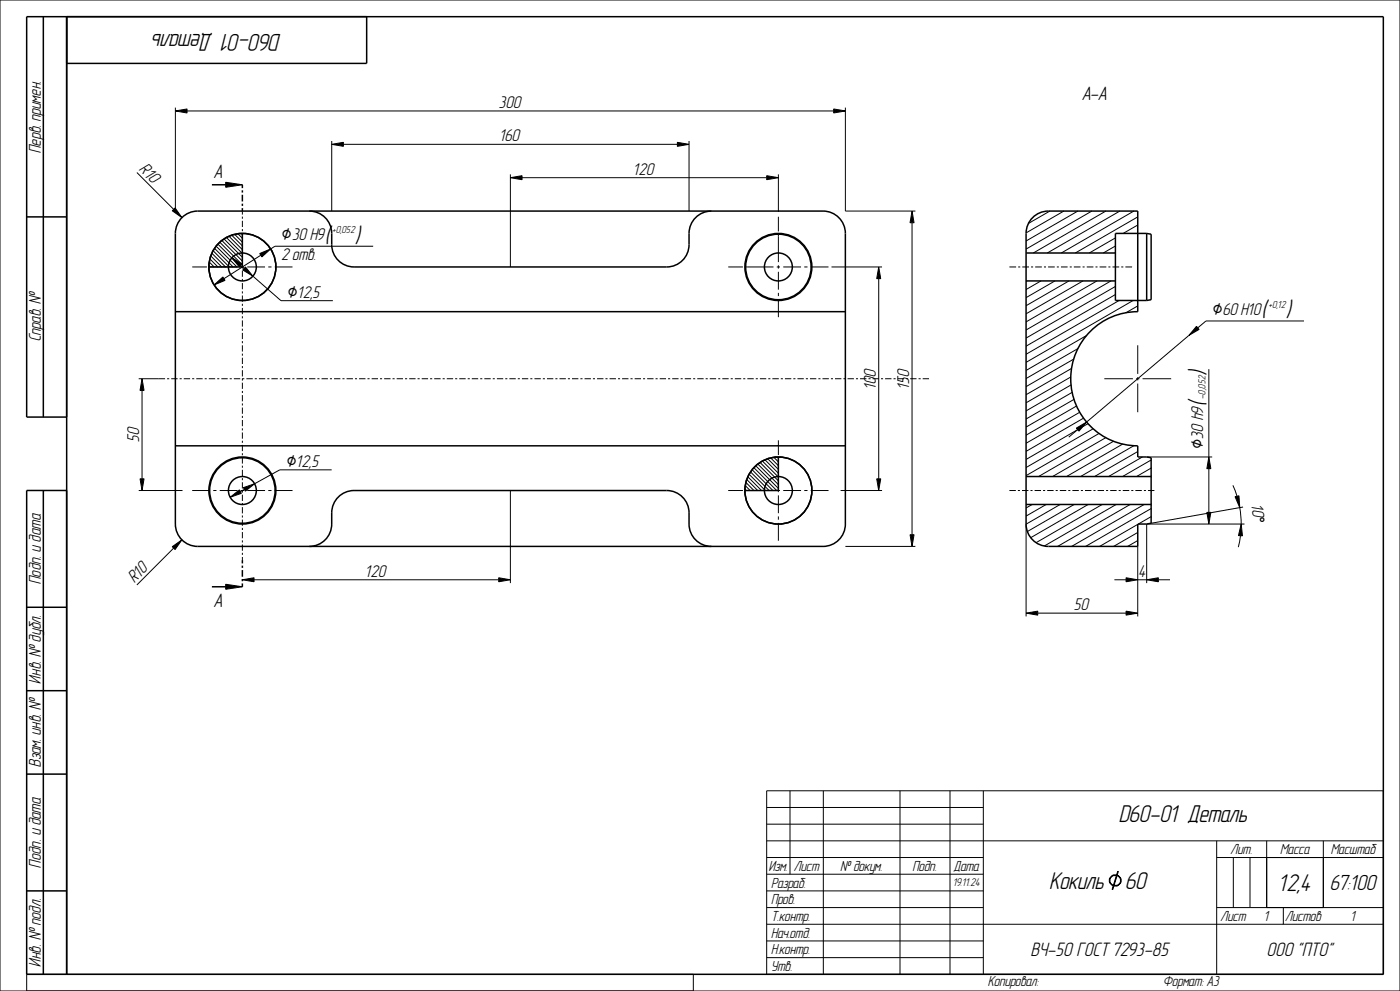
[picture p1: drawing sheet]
<svg xmlns="http://www.w3.org/2000/svg" width="420mm" height="297mm" viewBox="0 0 420 297" stroke-linecap="round" stroke-linejoin="round" font-family="sans-serif">
<g fill="#000">
<path d="M52.6 33.3l3.5-.6v1.2zM250.1 32.7l3.5 .6-3.5 .6zM67.7 54.6l5 .8-5 .7zM99.5 43.3l3.5-.6v1.2zM153.1 53.3l3.5-.6v1.2zM203.2 42.7l3.5 .6-3.5 .6zM230 52.7l3.5 .6-3.5 .6zM52.5 62.3l2.1 2.9-2.9-2zM69.6 77.3l3 1.8-.8 .9zM77.9 76l3.3-1.4-2.6 2.4zM273.6 63.3l.6 3.5h-1.2zM64.2 85.4l2.7-2.4 .6 1z"/>
<path d="M73.6 80l2.3 2.8-3.1-1.9zM263.6 80l.6 3.5h-1.2zM42.6 113.5l.6 3.5h-1.2zM359 97.8l.7 .9-3 1.8zM322.9 128.3l3.1-1.8-2.3 2.7zM362.7 137l.6 3.5h-1.2zM42 143.5h1.2l-.6 3.5zM69 149l2.8-2.2 .6 1.1zM73 146.1l3.4-1.1-2.8 2.2zM263 143.5h1.2l-.6 3.5zM362.1 153.6h1.2l-.6 3.5zM370.5 148.9l1.2-.3 .2 3.5z"/>
<path d="M372.4 157.1l.3 3.5-1.2-.1zM51.7 163.8l2.9-2-2.1 2.9zM67.7 175.1l5 .8-5 .7zM72.7 173.8l3.5-.6v1.2zM149.6 173.2l3.5 .6-3.5 .6zM273 160.3h1.2l-.6 3.5zM337.8 173.2l3.5 .6-3.5 .6zM344 173.8l3.5-.6v1.2zM307.8 183.8l3.5-.6v1.2zM337.8 183.2l3.5 .6-3.5 .6zM333 263a1.77 1.77 0 0 1 2.4-.7 1.77 1.77 0 0 1 .7 2.4l-.6 .6-.4 .2v-.2a1.52 1.52 0 0 0 1.1-1.4 1.52 1.52 0 0 0-1.1-1.5h-1.1a1.52 1.52 0 0 0-1.1 1.5 1.52 1.52 0 0 0 1.1 1.4v.2a1.73 1.73 0 0 1-1-2.5zM334 265.3h1.1v.2h-1.1z"/>
<path d="M335.3 261.2h.2l-1.7 5.4h-.2z"/>
</g>
<g fill="none" stroke="#000" stroke-width=".3">
<path d="M0 0h420v297h-420zM52.6 33.3l3.5-.6v1.2zM52.6 32.3v31M56.1 33.3h194M250.1 32.7l3.5 .6-3.5 .6zM253.6 32.3v31h21M41.1 51.7l11 11M67.7 54.6l5 .8-5 .7zM99.5 43.3l3.5-.6v1.2zM99.5 42.3v21M103 43.3h100.2M153.1 53.3l3.5-.6v1.2z"/>
<path d="M153.1 52.3v27.7M156.6 53.3h73.4M203.2 42.7l3.5 .6-3.5 .6zM206.7 42.3v21M230 52.7l3.5 .6-3.5 .6zM233.5 52.3v11.2M52.5 62.3l2.1 2.9-2.9-2zM62.7 79.6l.4 .4h8.2M62.8 78.5l1.4 1.5M63 77.6l2.4 2.4M63.2 76.7l3.3 3.3M63.5 75.9l4.2 4.1"/>
<path d="M63.9 75.1l4.9 4.9M64.4 74.4l5.5 5.6M64.8 73.8l6.3 6.2M65.4 73.2l6.8 6.8h1M65.9 72.6l6.8 6.8M66.5 72.1l6.2 6.1M67.2 71.6l5.5 5.5M67.9 71.2l4.8 4.8M68.7 70.8l4 4M69.5 70.5l3.2 3.2M69.6 77.3l3 1.8-.8 .9zM70.4 70.2l2.3 2.4"/>
<path d="M71.3 70.1l1.4 1.3M72.2 79.6l1 .9M72.4 70l.3 .3M72.7 63.4v.9M72.7 64.9v.7M72.7 66.2v1.8M72.7 68.7v.6M72.7 69.9v1.9M72.7 72.4v.6M72.7 73.6v1.9M72.7 76.1v.6M72.7 77.4v1.8"/>
<path d="M72.7 79.9v.6M77.9 76l3.3-1.4-2.6 2.4zM78.2 76.5l-11 7M111.9 73.8h-29.4l-1.3 .8M233.5 65v4.4M233.5 70.3v8.3M233.5 79.5v1M273.6 63.3l.6 3.5h-1.2zM273.6 66.8v93.5M315 63.3l-6.5 3.7M319.2 63.3l-11.4 6.5M323.4 63.3l-15.6 8.9"/>
<path d="M327.6 63.3l-19.8 11.4M331.8 63.3l-21.8 12.5M334.6 71.3l-7.8 4.5M334.6 73.7l-3.6 2.1M336 63.3l-21.8 12.5M340.2 63.3l-21.8 12.5M341.3 65l-18.7 10.8M341.3 67.4l-4.3 2.6M341.3 69.9l-.1 .1M57.7 80h4.4M64.2 85.4l2.7-2.4 .6 1zM72.7 81.1v1.9"/>
<path d="M72.7 83.6v.6M72.7 84.8v1.9M72.7 87.3v.6M72.7 88.6v1.8M72.7 91v.7M72.7 92.3v1.9M72.7 94.8v.6M72.7 96v1.9M72.7 98.5v.6M72.7 99.8v1.8M73.6 80l2.3 2.8-3.1-1.9zM74.2 80h5.3"/>
<path d="M75.9 82.8l8.4 7.3h15.6M80.5 80h.9M82.4 80h5.4M218.5 80h4.4M223.8 80h8.3M233 80h1M233.5 81.5v5.3M233.5 87.8v.9M233.5 89.7v5.4M235 80h5.3M241.3 80h.9M243.2 80h5.4"/>
<path d="M249.5 80h15.1M263.6 80l.6 3.5h-1.2zM263.6 83.5v60M302.8 80h2M305.5 80h.6M306.7 80h2M308.1 84.2l-.3 .2M309.3 80h.6M310.6 80h2M312.3 84.2l-4.5 2.6M313.2 80h.6M314.4 80h2"/>
<path d="M316.5 84.2l-8.7 5M317 80h.7M318.3 80h2M320.7 84.2l-12.9 7.4M320.9 80h.6M322.1 80h2.1M324.8 80h.6M324.9 84.2l-17.1 9.8M326 80h2M328.6 80h.7M329.1 84.2l-21.3 12.3M329.9 80h2"/>
<path d="M332.5 80h.6M333.3 84.2l-25.5 14.7M333.7 80h2.1M334.6 85.9l-26.8 15.4M334.6 88.3l-26.8 15.4M335.7 90.1l-27.9 16.1M336.4 80h.6M337.6 80h2M339.9 90.1l-32.1 18.5M341.3 91.7l-3.6 2.1M359 97.8l.7 .9-3 1.8zM391.2 96.2h-29.4l-2.5 2.1"/>
<path d="M41.6 113.5h7.9M42.6 113.5l.6 3.5h-1.2zM42.6 117v26.5M50.1 113.5h.7M51.4 113.5h1.9M53.9 113.5h.6M55.1 113.5h1.9M57.6 113.5h.7M58.9 113.5h1.9M61.4 113.5h.6M62.6 113.5h1.9M65.2 113.5h.6"/>
<path d="M66.4 113.5h1.9M68.9 113.5h.6M70.2 113.5h1.9M72.7 113.5h.6M72.7 102.2v.7M72.7 103.5v1.9M72.7 106v.6M72.7 107.2v1.9M72.7 109.7v.6M72.7 110.9v1.9M72.7 113.4v.7M72.7 114.7v1.8"/>
<path d="M72.7 117.2v.6M72.7 118.4v1.9M73.9 113.5h1.9M76.4 113.5h.7M77.7 113.5h1.9M80.2 113.5h.6M81.4 113.5h1.9M84 113.5h.6M85.2 113.5h1.9M87.7 113.5h.6M88.9 113.5h1.9M91.5 113.5h.6"/>
<path d="M92.7 113.5h1.9M95.2 113.5h.6M96.5 113.5h1.9M99 113.5h.6M100.2 113.5h1.9M102.7 113.5h.7M104 113.5h1.9M106.5 113.5h.6M107.7 113.5h1.9M110.3 113.5h.6M111.5 113.5h1.9M114 113.5h.6"/>
<path d="M115.2 113.5h1.9M117.8 113.5h.6M119 113.5h1.9M121.5 113.5h.6M122.8 113.5h1.9M125.3 113.5h.6M126.5 113.5h1.9M129 113.5h.7M130.3 113.5h1.9M132.8 113.5h.6M134 113.5h1.9M136.6 113.5h.6"/>
<path d="M137.8 113.5h1.9M140.3 113.5h.6M141.5 113.5h1.9M144.1 113.5h.6M145.3 113.5h1.9M147.8 113.5h.6M149.1 113.5h1.9M151.6 113.5h.6M152.8 113.5h1.9M155.3 113.5h.7M156.6 113.5h1.9M159.1 113.5h.6"/>
<path d="M160.3 113.5h1.9M162.9 113.5h.6M164.1 113.5h1.9M166.6 113.5h.6M167.8 113.5h2M170.4 113.5h.6M171.6 113.5h1.9M174.1 113.5h.6M175.4 113.5h1.9M177.9 113.5h.6M179.1 113.5h1.9M181.6 113.5h.7"/>
<path d="M182.9 113.5h1.9M185.4 113.5h.6M186.6 113.5h1.9M189.2 113.5h.6M190.4 113.5h1.9M192.9 113.5h.6M194.1 113.5h2M196.7 113.5h.6M197.9 113.5h1.9M200.4 113.5h.6M201.7 113.5h1.9M204.2 113.5h.6"/>
<path d="M205.4 113.5h1.9M207.9 113.5h.7M209.2 113.5h1.9M211.7 113.5h.6M212.9 113.5h1.9M215.5 113.5h.6M216.7 113.5h1.9M219.2 113.5h.6M220.5 113.5h1.9M223 113.5h.6M224.2 113.5h1.9M226.7 113.5h.6"/>
<path d="M228 113.5h1.9M230.5 113.5h.6M231.7 113.5h1.9M234.2 113.5h.7M235.5 113.5h1.9M238 113.5h.6M239.2 113.5h1.9M241.8 113.5h.6M243 113.5h1.9M245.5 113.5h.6M246.8 113.5h1.9M249.3 113.5h.6"/>
<path d="M250.5 113.5h1.9M253 113.5h.6M254.3 113.5h1.9M256.8 113.5h.6M258 113.5h1.9M260.5 113.5h.7M261.8 113.5h1.9M264.3 113.5h.6M265.5 113.5h1.9M268.1 113.5h.6M269.3 113.5h1.9M271.8 113.5h.6"/>
<path d="M273.1 113.5h1.9M275.6 113.5h.6M276.8 113.5h1.9M321.3 113l-13.5 7.7M321.3 115.3l-13.5 7.8M321.5 110.4l-13.7 7.9M321.7 117.6l-13.9 8M322.1 107.6l-14.3 8.3M322.2 119.7l-14.4 8.3M323.4 104.4l-15.6 9M326.1 100.5l-18.3 10.5M331.3 113.5h8.6"/>
<path d="M340.8 113.5h1M341.3 103.5v8.6M341.3 113v1M341.3 115v8.5M342.8 113.5h8.5M356.7 100.5l-30.7 26M362.7 110.6v26.4M72.7 120.9v.6M72.7 122.1v1.9M72.7 124.6v.7M72.7 125.9v1.8M72.7 128.4v.6"/>
<path d="M72.7 129.6v1.9M72.7 132.1v.6M72.7 133.3v1.9M72.7 135.8v.6M72.7 137.1v1.8M72.7 139.6v.6M226.7 139.6l6.8 6.8M227.3 139.1l6.2 6.1M228 138.6l5.5 5.5M228.7 138.2l4.8 4.8M229.5 137.8l4 4M230.3 137.5l3.2 3.2"/>
<path d="M231.2 137.2l2.3 2.4M232.1 137.1l1.4 1.3M233.2 137l.3 .3M233.5 132v4.4M233.5 137.3v8.3M322.9 128.3l3.1-1.8-2.3 2.7zM323 121.7l-15.2 8.7M323.3 128.8l-2.7 2.2M323.9 123.6l-16.1 9.2M325.1 125.3l-17.3 10M326.4 127l-18.6 10.7M328 128.5l-20.2 11.6"/>
<path d="M329.7 129.9l-21.9 12.6M331.8 131.2l-20.2 11.6M334.1 132.2l-18.3 10.6M336.8 133.1l-16.8 9.7M340.2 133.5l-16 9.3M341.3 135.3l-12.9 7.5M342.7 137l-10.1 5.8M344 137h19.7M345.3 137.9l-8.5 4.9M362.7 137l.6 3.5h-1.2zM41.6 147h13.2M42 143.5h1.2l-.6 3.5z"/>
<path d="M57.7 147h5.3M64 147h.9M65.9 147h5.4M69 149l2.8-2.2 .6 1.1zM72.2 147h1M72.7 140.8v1.9M72.7 143.3v.6M72.7 144.5v1.9M72.7 147v.6M72.7 148.3v1.8M72.7 150.8v.6M72.7 152v1.9"/>
<path d="M72.7 154.5v.6M72.7 155.7v1.9M72.7 158.2v.6M72.7 159.5v1.8M73 146.1l3.4-1.1-2.8 2.2zM73.3 146.7l-1.2 .6M74.2 147h5.3M80.5 147h.9M82.4 147h5.4M99.5 140.8h-15.6l-7.5 4.2M153.1 147v27.8M218.5 147h4.4"/>
<path d="M223.5 146.6l.4 .4h8.2M223.6 145.5l1.4 1.5M223.8 144.6l2.4 2.4M224 143.7l3.3 3.3M224.3 142.9l4.2 4.1M224.7 142.1l4.9 4.9M225.2 141.4l5.5 5.6M225.6 140.8l6.3 6.2M226.2 140.2l6.8 6.8h1M233.5 146.5v1M233.5 148.5v5.3M233.5 154.8v.9"/>
<path d="M233.5 156.7v5.4M235 147h5.3M241.3 147h.9M243.2 147h5.4M252.2 147h12.4M263 143.5h1.2l-.6 3.5zM302.8 147h1.9M305.4 147h.6M306.6 147h1.9M307.8 157.1v27.7M309.1 147h.7M309.6 151.2l-1.8 1"/>
<path d="M310.4 147h1.9M312.9 147h.6M313.8 151.2l-6 3.5M314.2 147h1.9M316.7 147h.6M317.9 147h2M318 151.2l-10.2 5.9M320.5 147h.6M321.7 147h1.9M322.2 151.2l-14 8.1M324.3 147h.6M325.5 147h1.9"/>
<path d="M326.4 151.2l-17.2 9.9M328 147h.7M329.3 147h1.9M330.6 151.2l-19.8 11.4M331.8 147h.6M333.1 147h1.9M334.8 151.2l-21.5 12.4M335.6 147h.6M336.8 147h2M339 151.2l-21.7 12.6M339.4 147h.6M340.6 147h1.9"/>
<path d="M341.3 157.2l-11.4 6.6M341.3 159.6l-7.2 4.2M343.2 147h.6M343.2 151.2l-21.7 12.6M344.4 147h1.9M345.3 140.3l-4.3 2.5M345.3 142.7l-.1 .1M345.3 152.4l-19.6 11.4M345.3 154.8l-3.8 2.3M362.1 153.6h1.2l-.6 3.5zM362.7 140.5v13.1M369.9 145.5l1.2 3.2"/>
<path d="M370.5 148.9l1.2-.3 .2 3.5zM371.9 152.1l.5 5M372.4 157.1l.3 3.5-1.2-.1zM372.9 152l-27.6 4.8M373.4 157.1h-29.4v17.7M51.7 163.8l2.9-2-2.1 2.9zM52.1 164.3l-11 11M67.7 175.1l5 .8-5 .7zM72.7 173.8l3.5-.6v1.2zM72.7 161.9v.7M72.7 163.2v1.9M72.7 165.7v.6"/>
<path d="M72.7 166.9v1M76.2 173.8h73.4M149.6 173.2l3.5 .6-3.5 .6zM253.6 163.8h21M273 160.3h1.2l-.6 3.5zM334.3 173.8h3.5M337.8 173.2l3.5 .6-3.5 .6zM341.3 163.8v21M341.3 173.8h2.7M341.3 162l-3 1.8M344 173.8l3.5-.6v1.2zM347.5 173.8h3.5"/>
<path d="M372.1 160.5l-.6 3.5M307.8 183.8l3.5-.6v1.2zM311.3 183.8h26.5M337.8 183.2l3.5 .6-3.5 .6zM230 237h185v55h-185zM237 237v25M247 237v55M270 237v55M285 237v55M295 237v55M230 242h65M230 247h65"/>
<path d="M230 252h185M230 257h65M365 257h50M365 252v40M370 257v15M375 257v15M380 252v20M397 252v20M230 262h65M230 267h65M230 272h65M230 277h185"/>
<path d="M333 263a1.77 1.77 0 0 1 2.4-.7 1.77 1.77 0 0 1 .7 2.4l-.6 .6-.4 .2v-.2a1.52 1.52 0 0 0 1.1-1.4 1.52 1.52 0 0 0-1.1-1.5h-1.1a1.52 1.52 0 0 0-1.1 1.5 1.52 1.52 0 0 0 1.1 1.4v.2a1.73 1.73 0 0 1-1-2.5zM334 265.3h1.1v.2h-1.1zM335.3 261.2h.2l-1.7 5.4h-.2zM365 272h50M385 272v5M8 297v-5h200v5M230 282h65M230 287h65"/>
</g>
<g fill="none" stroke="#000" stroke-width=".45">
<path d="M13 5v120M20 5v287M110 5v14h-90M63.6 55.4h4.1M72.7 55.4v1M72.7 57v.7M72.7 58.4v2M8 65h12M54.3 65.6a6.7 6.7 0 0 1 5-2.3h187.6a6.7 6.7 0 0 1 6.7 6.7v87.1a6.7 6.7 0 0 1-6.7 6.7h-187.6a6.7 6.7 0 0 1-6.7-6.7v-87.1a6.7 6.7 0 0 1 1.7-4.4zM72.7 70a10 10 0 0 0-10 10M72.7 70a10 10 0 0 1 10.1 10M72.7 61v.7"/>
<path d="M72.7 62.4v1M72.7 70v10h-10M92.8 63.3a6.7 6.7 0 0 1 6.7 6.7 10.5 10.5 0 0 0 1.1 7 6.7 6.7 0 0 0 5.6 3h93.8a6.7 6.7 0 0 0 6.7-6.7 10.5 10.5 0 0 1 1.1-7 6.7 6.7 0 0 1 5.6-3M307.8 75.8h26.8M309.5 65.6a6.7 6.7 0 0 1 5-2.3h26.8v30.1a20.1 20.1 0 0 0-20.1 20.1 20.1 20.1 0 0 0 20.1 20.1v3.4h2.7l1.3 .2v19.6l-1.3 .3h-2.7v6.7h-26.8a6.7 6.7 0 0 1-6.7-6.7v-87.1a6.7 6.7 0 0 1 1.7-4.4zM344 70h-9.4v20.1h9.4M344 70v20.1M344 70l1.3 .2v19.6l-1.3 .3M52.6 93.4h201M62.7 80a10.1 10.1 0 0 0 10 10.1 10.1 10.1 0 0 0 10.1-10.1M307.8 84.2h26.8M20 125h-12v-120h407v287h-407v-145h12"/>
<path d="M52.6 133.6h201M233.5 137a10 10 0 0 0-10 10M233.5 137a10 10 0 0 1 10.1 10M233.5 137v10h-10M13 147v145M223.5 147a10.1 10.1 0 0 0 10 10.1 10.1 10.1 0 0 0 10.1-10.1M307.8 151.2h37.5M307.8 142.8h37.5M63.6 175.9h4.1M72.7 167.9v1M72.7 169.5v.7M72.7 170.9v2"/>
<path d="M72.7 173.5v.7M72.7 174.9v1M92.8 163.8a6.7 6.7 0 0 0 6.7-6.7 10.5 10.5 0 0 1 1.1-7 6.7 6.7 0 0 1 5.6-3.1h93.8a6.7 6.7 0 0 1 6.7 6.7 10.5 10.5 0 0 0 1.1 7 6.7 6.7 0 0 0 5.6 3.1M8 182h12M8 207h12M8 232h12M8 267h12"/>
<circle cx="72.7" cy="80" r="10.1"/>
<circle cx="72.7" cy="80" r="4.2"/>
<circle cx="233.5" cy="80" r="10.1"/>
<circle cx="233.5" cy="80" r="9.8"/>
<circle cx="233.5" cy="80" r="4.2"/>
<circle cx="72.7" cy="147" r="10.1"/>
<circle cx="72.7" cy="147" r="9.8"/>
<circle cx="72.7" cy="147" r="4.2"/>
<circle cx="233.5" cy="147" r="10.1"/>
<circle cx="233.5" cy="147" r="4.2"/>
</g>
<g font-size="7.3">
<text x="84.2" y="10.1" transform="rotate(-180 84.2 10.1)">D60-01 Деталь</text>
<text x="335.8" y="246.4">D60-01 Деталь</text>
<text x="315" y="266.4">Кокиль</text>
<text x="337.8" y="266.4">60</text>
<text x="383.9" y="267">12,4</text>
</g>
<g font-size="7.2">
<text x="97.6" y="72.8">(</text>
<text x="106.7" y="72.8">)</text>
<text x="378.5" y="95.1">(</text>
<text x="385.9" y="95.1">)</text>
<text x="361.6" y="112.4" transform="rotate(-90 361.6 112.4)">)</text>
<text x="361.6" y="121.7" transform="rotate(-90 361.6 121.7)">(</text>
</g>
<text font-size="6.6" x="399.1" y="266.8">67:100</text>
<g font-size="5.9">
<text x="324.7" y="30">A-A</text>
<text x="64.2" y="53.4">A</text>
<text x="64.2" y="181.9">A</text>
<text x="309.3" y="286.5">ВЧ-50 ГОСТ 7293-85</text>
<text x="380.1" y="286.5">ООО &quot;ПТО&quot;</text>
</g>
<g font-size="5.3">
<text x="84.5" y="72.1">⌀30 H9</text>
<text x="86.3" y="89.2">⌀12,5</text>
<text x="363.8" y="94.4">⌀60 H10</text>
<text x="360.9" y="134.6" transform="rotate(-90 360.9 134.6)">⌀30 h9</text>
<text x="85.9" y="139.9">⌀12,5</text>
</g>
<g font-size="5.1">
<text x="149.7" y="32.4">300</text>
<text x="12.3" y="45.9" transform="rotate(-90 12.3 45.9)">Перв. примен.</text>
<text x="150.1" y="42.4">160</text>
<text x="41.7" y="51.1" transform="rotate(45 41.7 51.1)">R10</text>
<text x="190.2" y="52.4">120</text>
<text x="84.5" y="78">2 отв.</text>
<text x="12.3" y="102.3" transform="rotate(-90 12.3 102.3)">Справ. №</text>
<text x="262.7" y="116.6" transform="rotate(-90 262.7 116.6)">100</text>
<text x="272.7" y="116.6" transform="rotate(-90 272.7 116.6)">150</text>
<text x="41.7" y="132.6" transform="rotate(-90 41.7 132.6)">50</text>
<text x="375.5" y="151.2" transform="rotate(85 375.5 151.2)">10°</text>
<text x="109.8" y="172.9">120</text>
<text x="341.7" y="172.9">4</text>
<text x="12.3" y="175" transform="rotate(-90 12.3 175)">Подп. и дата</text>
<text x="40.4" y="174.7" transform="rotate(-45 40.4 174.7)">R10</text>
<text x="322.3" y="182.9">50</text>
<text x="12.3" y="204.9" transform="rotate(-90 12.3 204.9)">Инв. № дубл.</text>
<text x="12.3" y="229.8" transform="rotate(-90 12.3 229.8)">Взам. инв. №</text>
<text x="12.3" y="260" transform="rotate(-90 12.3 260)">Подп. и дата</text>
<text x="12.3" y="289.9" transform="rotate(-90 12.3 289.9)">Инв. № подл.</text>
</g>
<g font-size="4.4">
<text x="369.2" y="256">Лит.</text>
<text x="384.1" y="256">Масса</text>
<text x="399.3" y="256">Масштаб</text>
<text x="230.6" y="261">Изм.</text>
<text x="238.2" y="261">Лист</text>
<text x="252.2" y="261">№ докум.</text>
<text x="273.9" y="261">Подп.</text>
<text x="286.3" y="261">Дата</text>
<text x="231.4" y="266">Pазраб.</text>
<text x="231.4" y="271">Пров.</text>
<text x="231.4" y="276">Т.контр.</text>
<text x="231.4" y="281">Нач.отд.</text>
<text x="366.2" y="276">Лист</text>
<text x="379.4" y="276">1</text>
<text x="385.6" y="276">Листов</text>
<text x="405.4" y="276">1</text>
<text x="231.4" y="286">Н.контр.</text>
<text x="231.4" y="291">Утв.</text>
<text x="296.5" y="295.5">Копировал:</text>
<text x="349" y="295.5">Формат: А3</text>
</g>
<text font-size="3.4" x="286.1" y="265.7">19.11.24</text>
<g font-size="3.1">
<text x="99.7" y="70">+0,052</text>
<text x="380.7" y="92.3">+0,12</text>
<text x="361.6" y="119.5" transform="rotate(-90 361.6 119.5)">-0,052</text>
</g>
</svg>
